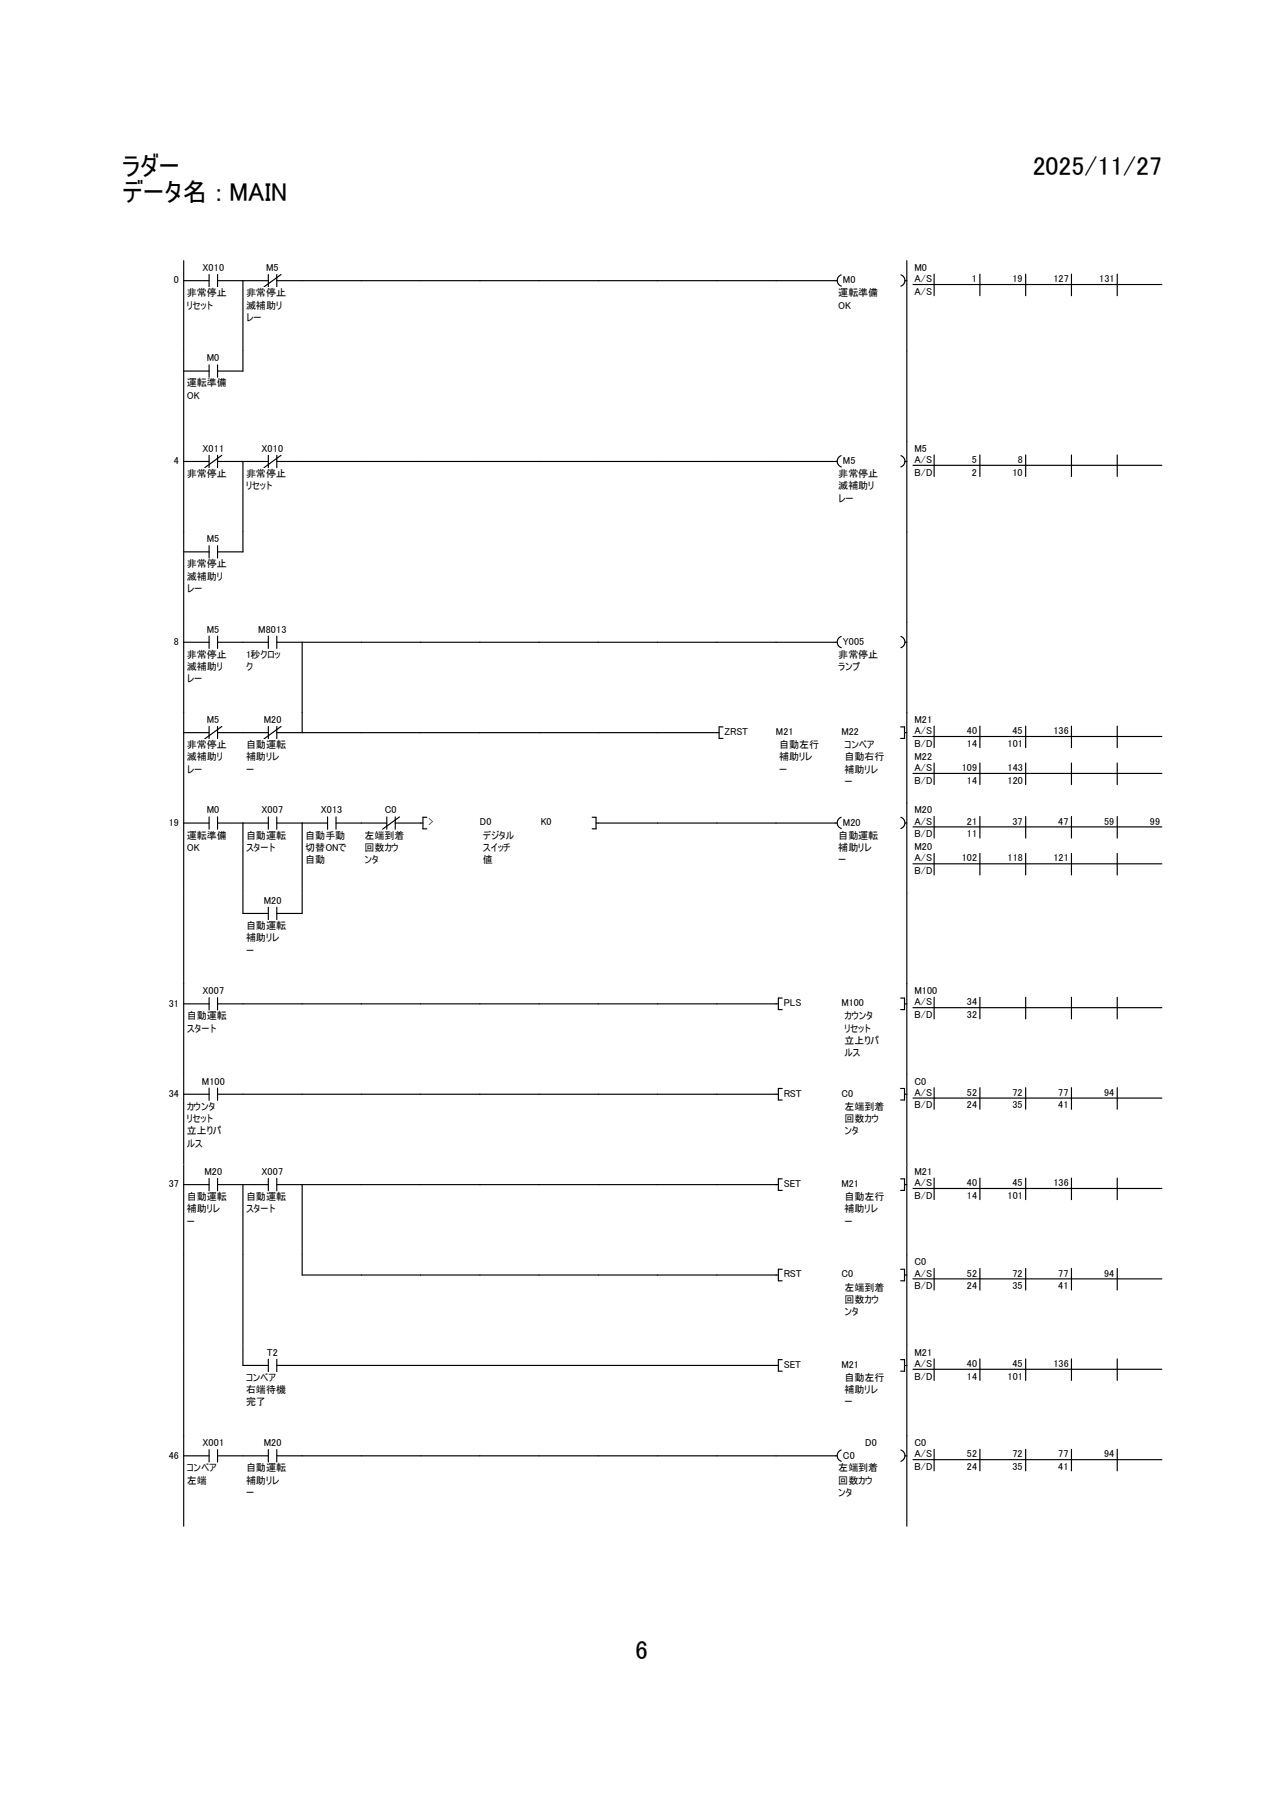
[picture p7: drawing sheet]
<svg xmlns="http://www.w3.org/2000/svg" width="210mm" height="297mm" viewBox="0 0 210 297" stroke-linecap="round" stroke-linejoin="round" font-family="sans-serif">
<path d="M20 42.6h170v220.1h-170z" fill-rule="evenodd" fill="#fff" stroke="#fff" stroke-width=".19"/>
<g fill="#fff">
<path d="M20 42.7h116.7v14.7h-116.7z" fill-rule="evenodd"/>
<path d="M136.7 42.7h11.6v14.7h-11.6zM28.4 44.9h1.4v1.7h-1.4z" fill-rule="evenodd"/>
</g>
<path d="M33.1 42.9h3.6v1.6h-3.6z" fill="#fff"/>
<path d="M30 45.9h4.2M34.2 44.9v2M35.6 45.9h4.1M35.6 44.9v2" fill="none" stroke="#000" stroke-width=".19"/>
<g fill="#fff">
<path d="M30.6 47h6.5v1.6h-6.5z"/>
<path d="M30.6 49.1h4.3v1.6h-4.3z"/>
</g>
<path d="M30 42.6v14.8" fill="none" stroke="#000" stroke-width=".19"/>
<path d="M43.5 42.9h2.1v1.6h-2.1z" fill="#fff"/>
<path d="M39.7 45.9h4.2M43.9 44.9v2M45.3 45.9h4.1M45.3 44.9v2M46 44.9l-2.8 2" fill="none" stroke="#000" stroke-width=".19"/>
<g fill="#fff">
<path d="M40.3 47h6.5v1.6h-6.5z"/>
<path d="M40.3 49.1h5.8v1.6h-5.8z"/>
<path d="M40.3 51.1h2.5v1.6h-2.5z"/>
</g>
<path d="M39.7 45.9v11.5M49.4 45.9h87.5M137.6 45a.97 .97 0 0 0-.7 .9 .97 .97 0 0 0 .7 .9" fill="none" stroke="#000" stroke-width=".19"/>
<path d="M137.9 44.9h2.1v1.7h-2.1z" fill="#fff"/>
<path d="M147.4 45a.97 .97 0 0 1 .6 .9 .97 .97 0 0 1-.7 .9M148 45.9h.3" fill="none" stroke="#000" stroke-width=".19"/>
<g fill="#fff">
<path d="M137.1 47h6.6v1.6h-6.6z"/>
<path d="M137.1 49.1h2.1v1.6h-2.1z"/>
</g>
<path d="M148.3 42.6v14.8" fill="none" stroke="#000" stroke-width=".19"/>
<g fill="#fff">
<path d="M149.4 42.6h40.6v6.1h-40.6z"/>
<path d="M149.6 42.9h2v1.6h-2z"/>
<path d="M149.6 44.7h2.8v1.7h-2.8z"/>
<path d="M159 44.7h1.3v1.7h-1.3z"/>
<path d="M165.6 44.7h2.2v1.7h-2.2z"/>
<path d="M172.3 44.7h3v1.7h-3z"/>
<path d="M179.8 44.7h3v1.7h-3z"/>
<path d="M149.6 46.8h2.8v1.6h-2.8z"/>
</g>
<path d="M149.3 46.5h40.7M152.8 44.8v3.6M160.3 44.8v3.6M167.8 44.8v3.6M175.2 44.8v3.6M182.7 44.8v3.6" fill="none" stroke="#000" stroke-width=".19"/>
<g fill="#fff">
<path d="M20 57.4h116.7v14.8h-116.7z" fill-rule="evenodd"/>
<path d="M136.7 57.4h11.6v14.8h-11.6zM33.8 57.7h2.1v1.6h-2.1z" fill-rule="evenodd"/>
</g>
<path d="M34.2 59.7v2M35.6 59.7v2M30 60.7h4.2M35.6 60.7h4.1" fill="none" stroke="#000" stroke-width=".19"/>
<g fill="#fff">
<path d="M30.6 61.8h6.5v1.6h-6.5z"/>
<path d="M30.6 63.8h2.1v1.6h-2.1z"/>
</g>
<path d="M30 57.4v14.8M39.7 57.4v3.3M148.3 57.4v14.8" fill="none" stroke="#000" stroke-width=".19"/>
<g fill="#fff">
<path d="M20 72.2h116.7v14.8h-116.7z" fill-rule="evenodd"/>
<path d="M136.7 72.2h11.6v14.8h-11.6zM28.4 74.5h1.4v1.6h-1.4z" fill-rule="evenodd"/>
</g>
<path d="M33.1 72.5h3.6v1.6h-3.6z" fill="#fff"/>
<path d="M30 75.5h4.2M34.2 74.5v2M35.6 75.5h4.1M35.6 74.5v2M36.3 74.5l-2.8 2" fill="none" stroke="#000" stroke-width=".19"/>
<path d="M30.6 76.6h6.5v1.6h-6.5z" fill="#fff"/>
<path d="M30 72.2v14.8" fill="none" stroke="#000" stroke-width=".19"/>
<path d="M42.8 72.5h3.5v1.6h-3.5z" fill="#fff"/>
<path d="M39.7 75.5h4.2M43.9 74.5v2M45.3 75.5h4.1M45.3 74.5v2M46 74.5l-2.8 2" fill="none" stroke="#000" stroke-width=".19"/>
<g fill="#fff">
<path d="M40.3 76.6h6.5v1.6h-6.5z"/>
<path d="M40.3 78.6h4.3v1.6h-4.3z"/>
</g>
<path d="M39.7 75.5v11.5M49.4 75.5h87.5M137.6 74.5a.97 .97 0 0 0-.7 1 .97 .97 0 0 0 .7 .9" fill="none" stroke="#000" stroke-width=".19"/>
<path d="M137.9 74.5h2.1v1.6h-2.1z" fill="#fff"/>
<path d="M147.4 74.5a.97 .97 0 0 1 .6 1 .97 .97 0 0 1-.7 .9M148 75.5h.3" fill="none" stroke="#000" stroke-width=".19"/>
<g fill="#fff">
<path d="M137.1 76.6h6.6v1.6h-6.6z"/>
<path d="M137.1 78.6h5.9v1.6h-5.9z"/>
<path d="M137.1 80.6h2.6v1.7h-2.6z"/>
</g>
<path d="M148.3 72.2v14.8" fill="none" stroke="#000" stroke-width=".19"/>
<g fill="#fff">
<path d="M149.4 72.2h40.6v6h-40.6z"/>
<path d="M149.6 72.5h2v1.6h-2z"/>
<path d="M149.6 74.3h2.8v1.6h-2.8z"/>
<path d="M159 74.3h1.3v1.6h-1.3z"/>
<path d="M166.5 74.3h1.3v1.6h-1.3z"/>
<path d="M149.6 76.4h2.9v1.6h-2.9z"/>
<path d="M159 76.4h1.3v1.6h-1.3z"/>
<path d="M165.6 76.4h2.2v1.6h-2.2z"/>
</g>
<path d="M149.3 76.1h40.7M152.8 74.4v3.5M160.3 74.4v3.5M167.8 74.4v3.5M175.2 74.4v3.5M182.7 74.4v3.5" fill="none" stroke="#000" stroke-width=".19"/>
<g fill="#fff">
<path d="M20 87h116.7v14.8h-116.7z" fill-rule="evenodd"/>
<path d="M136.7 87h11.6v14.8h-11.6zM33.8 87.2h2.1v1.7h-2.1z" fill-rule="evenodd"/>
</g>
<path d="M30 90.3h4.2M34.2 89.3v2M35.6 90.3h4.1M35.6 89.3v2" fill="none" stroke="#000" stroke-width=".19"/>
<g fill="#fff">
<path d="M30.6 91.4h6.5v1.6h-6.5z"/>
<path d="M30.6 93.4h5.8v1.6h-5.8z"/>
<path d="M30.6 95.4h2.5v1.6h-2.5z"/>
</g>
<path d="M30 87v14.8M39.7 87v3.3M148.3 87v14.8" fill="none" stroke="#000" stroke-width=".19"/>
<g fill="#fff">
<path d="M20 101.8h116.7v14.8h-116.7z" fill-rule="evenodd"/>
<path d="M136.7 101.8h11.6v14.8h-11.6zM28.4 104.1h1.4v1.6h-1.4z" fill-rule="evenodd"/>
</g>
<path d="M33.8 102h2.1v1.7h-2.1z" fill="#fff"/>
<path d="M30 105h4.2M34.2 104v2.1M35.6 105h4.1M35.6 104v2.1" fill="none" stroke="#000" stroke-width=".19"/>
<g fill="#fff">
<path d="M30.6 106.2h6.5v1.6h-6.5z"/>
<path d="M30.6 108.2h5.8v1.6h-5.8z"/>
<path d="M30.6 110.2h2.5v1.6h-2.5z"/>
</g>
<path d="M30 101.8v14.8" fill="none" stroke="#000" stroke-width=".19"/>
<path d="M42.2 102h4.7v1.7h-4.7z" fill="#fff"/>
<path d="M39.7 105h4.2M43.9 104v2.1M45.3 105h4.1M45.3 104v2.1" fill="none" stroke="#000" stroke-width=".19"/>
<g fill="#fff">
<path d="M40.3 106.2h5.5v1.6h-5.5z"/>
<path d="M40.3 108.2h1.1v1.6h-1.1z"/>
</g>
<path d="M136.9 105h-87.5v11.6M137.6 104.1a.97 .97 0 0 0-.7 .9 .97 .97 0 0 0 .7 .9" fill="none" stroke="#000" stroke-width=".19"/>
<path d="M137.9 104.1h3.5v1.6h-3.5z" fill="#fff"/>
<path d="M147.4 104.1a.97 .97 0 0 1 .6 .9 .97 .97 0 0 1-.7 .9M148 105h.3" fill="none" stroke="#000" stroke-width=".19"/>
<g fill="#fff">
<path d="M137.1 106.2h6.6v1.6h-6.6z"/>
<path d="M137.1 108.2h3.6v1.6h-3.6z"/>
</g>
<path d="M148.3 101.8v14.8" fill="none" stroke="#000" stroke-width=".19"/>
<g fill="#fff">
<path d="M20 116.6h97.3v14.8h-97.3z" fill-rule="evenodd"/>
<path d="M117.3 116.6h31v14.8h-31zM33.8 116.8h2.1v1.6h-2.1z" fill-rule="evenodd"/>
</g>
<path d="M30 119.8h4.2M34.2 118.8v2M35.6 119.8h4.1M35.6 118.8v2M36.3 118.8l-2.8 2" fill="none" stroke="#000" stroke-width=".19"/>
<g fill="#fff">
<path d="M30.6 120.9h6.5v1.7h-6.5z"/>
<path d="M30.6 123h5.8v1.6h-5.8z"/>
<path d="M30.6 125h2.5v1.6h-2.5z"/>
</g>
<path d="M30 116.6v14.7" fill="none" stroke="#000" stroke-width=".19"/>
<path d="M43.1 116.8h3v1.6h-3z" fill="#fff"/>
<path d="M39.7 119.8h4.2M43.9 118.8v2M45.3 119.8h4.1M45.3 118.8v2M46 118.8l-2.8 2" fill="none" stroke="#000" stroke-width=".19"/>
<g fill="#fff">
<path d="M40.3 120.9h6.5v1.7h-6.5z"/>
<path d="M40.3 123h5.4v1.6h-5.4z"/>
<path d="M40.3 125h1.3v1.6h-1.3z"/>
</g>
<path d="M49.4 116.6v3.2h68.2M118.3 118.9h-.7v1.9h.7" fill="none" stroke="#000" stroke-width=".19"/>
<g fill="#fff">
<path d="M118.5 118.8h3.9v1.6h-3.9z"/>
<path d="M126.9 118.8h2.9v1.6h-2.9z"/>
<path d="M127.4 120.9h6.6v1.7h-6.6z"/>
<path d="M127.4 123h5.4v1.6h-5.4z"/>
<path d="M127.4 125h1.4v1.6h-1.4z"/>
<path d="M137.6 118.8h2.9v1.6h-2.9z"/>
<path d="M138.1 120.9h4.9v1.7h-4.9z"/>
<path d="M138.1 123h6.6v1.6h-6.6z"/>
<path d="M138.1 125h5.5v1.6h-5.5z"/>
<path d="M138.1 127h1.4v1.6h-1.4z"/>
</g>
<path d="M147.3 118.9h.6v1.9h-.6M147.9 119.8h.4M148.3 116.6v14.7" fill="none" stroke="#000" stroke-width=".19"/>
<g fill="#fff">
<path d="M149.4 116.5h40.6v12.2h-40.6z"/>
<path d="M149.6 116.8h2.9v1.6h-2.9z"/>
<path d="M149.6 118.6h2.8v1.7h-2.8z"/>
<path d="M158.2 118.6h2.2v1.7h-2.2z"/>
<path d="M165.6 118.6h2.2v1.7h-2.2z"/>
<path d="M172.3 118.6h3v1.7h-3z"/>
<path d="M149.6 120.7h2.9v1.6h-2.9z"/>
<path d="M158.2 120.7h2.2v1.6h-2.2z"/>
<path d="M164.8 120.7h3v1.6h-3z"/>
</g>
<path d="M152.8 118.8v3.5M160.3 118.8v3.5M167.8 118.8v3.5M175.2 118.8v3.5M182.7 118.8v3.5M149.3 120.5h40.7" fill="none" stroke="#000" stroke-width=".19"/>
<g fill="#fff">
<path d="M149.4 122.6h40.6v6.1h-40.6z"/>
<path d="M149.6 122.9h2.9v1.6h-2.9z"/>
<path d="M149.6 124.7h2.8v1.6h-2.8z"/>
<path d="M157.3 124.7h3.1v1.6h-3.1z"/>
<path d="M164.8 124.7h3v1.6h-3z"/>
<path d="M149.6 126.7h2.9v1.7h-2.9z"/>
<path d="M158.2 126.7h2.2v1.7h-2.2z"/>
<path d="M164.8 126.7h3v1.7h-3z"/>
</g>
<path d="M149.3 126.5h40.7M152.8 124.8v3.5M160.3 124.8v3.5M167.8 124.8v3.5M175.2 124.8v3.5M182.7 124.8v3.5" fill="none" stroke="#000" stroke-width=".19"/>
<g fill="#fff">
<path d="M20 131.4h116.7v14.7h-116.7z" fill-rule="evenodd"/>
<path d="M136.7 131.4h11.6v14.7h-11.6zM27.6 133.6h2.2v1.7h-2.2z" fill-rule="evenodd"/>
</g>
<path d="M33.8 131.6h2.1v1.6h-2.1z" fill="#fff"/>
<path d="M30 134.6h4.2M34.2 133.6v2M35.6 134.6h4.1M35.6 133.6v2" fill="none" stroke="#000" stroke-width=".19"/>
<g fill="#fff">
<path d="M30.6 135.8h6.5v1.6h-6.5z"/>
<path d="M30.6 137.8h2.1v1.6h-2.1z"/>
</g>
<path d="M30 131.3v14.8" fill="none" stroke="#000" stroke-width=".19"/>
<path d="M42.8 131.6h3.5v1.6h-3.5z" fill="#fff"/>
<path d="M39.7 134.6h4.2M43.9 133.6v2M45.3 134.6h4.1M45.3 133.6v2" fill="none" stroke="#000" stroke-width=".19"/>
<g fill="#fff">
<path d="M40.3 135.8h6.5v1.6h-6.5z"/>
<path d="M40.3 137.8h4.8v1.6h-4.8z"/>
</g>
<path d="M39.7 134.6v11.5" fill="none" stroke="#000" stroke-width=".19"/>
<path d="M52.5 131.6h3.5v1.6h-3.5z" fill="#fff"/>
<path d="M49.4 134.6h4.2M53.6 133.6v2M55 134.6h4.1M55 133.6v2" fill="none" stroke="#000" stroke-width=".19"/>
<g fill="#fff">
<path d="M49.9 135.8h6.6v1.6h-6.6z"/>
<path d="M49.9 137.8h6.7v1.6h-6.7z"/>
<path d="M49.9 139.8h3.3v1.6h-3.3z"/>
</g>
<path d="M49.4 134.6v11.5" fill="none" stroke="#000" stroke-width=".19"/>
<path d="M62.9 131.6h2v1.6h-2z" fill="#fff"/>
<path d="M59.1 134.6h4.2M63.3 133.6v2M64.6 134.6h4.2M64.6 133.6v2M65.3 133.6l-2.7 2" fill="none" stroke="#000" stroke-width=".19"/>
<g fill="#fff">
<path d="M59.6 135.8h6.6v1.6h-6.6z"/>
<path d="M59.6 137.8h5.6v1.6h-5.6z"/>
<path d="M59.6 139.8h2.3v1.6h-2.3z"/>
</g>
<path d="M68.8 134.6h.4M69.8 133.7h-.6v1.9h.6" fill="none" stroke="#000" stroke-width=".19"/>
<g fill="#fff">
<path d="M70.1 133.6h.8v1.6h-.8z"/>
<path d="M78.5 133.6h1.8v1.6h-1.8z"/>
<path d="M79 135.8h5.1v1.6h-5.1z"/>
<path d="M79 137.8h4.5v1.6h-4.5z"/>
<path d="M79 139.8h1.6v1.6h-1.6z"/>
<path d="M88.4 133.6h1.8v1.6h-1.8z"/>
</g>
<path d="M96.9 133.7h.6v1.9h-.6M97.5 134.6h39.4M137.6 133.7a.97 .97 0 0 0-.7 .9 .97 .97 0 0 0 .7 .9" fill="none" stroke="#000" stroke-width=".19"/>
<path d="M137.9 133.6h2.9v1.7h-2.9z" fill="#fff"/>
<path d="M147.4 133.7a.97 .97 0 0 1 .6 .9 .97 .97 0 0 1-.7 .9M148 134.6h.3" fill="none" stroke="#000" stroke-width=".19"/>
<g fill="#fff">
<path d="M137.1 135.8h6.6v1.6h-6.6z"/>
<path d="M137.1 137.8h5.4v1.6h-5.4z"/>
<path d="M137.1 139.8h1.4v1.6h-1.4z"/>
</g>
<path d="M148.3 131.3v14.8" fill="none" stroke="#000" stroke-width=".19"/>
<g fill="#fff">
<path d="M149.4 131.4h40.6v12h-40.6z"/>
<path d="M149.6 131.6h2.9v1.6h-2.9z"/>
<path d="M149.6 133.4h2.8v1.7h-2.8z"/>
<path d="M158.2 133.4h2.2v1.7h-2.2z"/>
<path d="M165.6 133.4h2.2v1.7h-2.2z"/>
<path d="M173.1 133.4h2.2v1.7h-2.2z"/>
<path d="M180.6 133.4h2.2v1.7h-2.2z"/>
<path d="M188.1 133.4h2.2v1.7h-2.2z"/>
<path d="M149.6 135.5h2.9v1.7h-2.9z"/>
<path d="M158.2 135.5h2.2v1.7h-2.2z"/>
</g>
<path d="M149.3 135.2h40.7M152.8 133.5v3.6M160.3 133.5v3.6M167.8 133.5v3.6M175.2 133.5v3.6M182.7 133.5v3.6" fill="none" stroke="#000" stroke-width=".19"/>
<g fill="#fff">
<path d="M149.6 137.6h2.9v1.7h-2.9z"/>
<path d="M149.6 139.4h2.8v1.7h-2.8z"/>
<path d="M157.3 139.4h3.1v1.7h-3.1z"/>
<path d="M164.8 139.4h3v1.7h-3z"/>
<path d="M172.3 139.4h3v1.7h-3z"/>
<path d="M149.6 141.5h2.9v1.7h-2.9z"/>
</g>
<path d="M152.8 139.6v3.5M160.3 139.6v3.5M167.8 139.6v3.5M175.2 139.6v3.5M182.7 139.6v3.5M149.3 141.3h40.7" fill="none" stroke="#000" stroke-width=".19"/>
<path d="M20 146.1h116.7v14.8h-116.7z" fill-rule="evenodd" fill="#fff"/>
<path d="M136.7 146.1h11.6v14.8h-11.6z" fill="#fff"/>
<path d="M30 146.1v14.8" fill="none" stroke="#000" stroke-width=".19"/>
<path d="M43.1 146.4h3v1.6h-3z" fill="#fff"/>
<path d="M39.7 149.4h4.2M43.9 148.4v2M45.3 149.4h4.1M45.3 148.4v2" fill="none" stroke="#000" stroke-width=".19"/>
<g fill="#fff">
<path d="M40.3 150.5h6.5v1.6h-6.5z"/>
<path d="M40.3 152.5h5.4v1.6h-5.4z"/>
<path d="M40.3 154.6h1.3v1.6h-1.3z"/>
</g>
<path d="M39.7 146.1v3.3M49.4 146.1v3.3M148.3 146.1v14.8" fill="none" stroke="#000" stroke-width=".19"/>
<path d="M20 160.9h128.3v14.8h-128.3z" fill-rule="evenodd" fill="#fff"/>
<g fill="#fff">
<path d="M27.6 163.2h2.2v1.6h-2.2z"/>
<path d="M33.1 161.2h3.6v1.6h-3.6z"/>
</g>
<path d="M30 164.2h4.2M34.2 163.2v2M35.6 164.2h4.1M35.6 163.2v2" fill="none" stroke="#000" stroke-width=".19"/>
<g fill="#fff">
<path d="M30.6 165.3h6.5v1.6h-6.5z"/>
<path d="M30.6 167.3h4.8v1.7h-4.8z"/>
</g>
<path d="M30 160.9v14.8M39.7 164.2h87.6M127.9 163.2h-.6v1.9h.6" fill="none" stroke="#000" stroke-width=".19"/>
<g fill="#fff">
<path d="M128.2 163.2h2.9v1.6h-2.9z"/>
<path d="M137.6 163.2h3.7v1.6h-3.7z"/>
<path d="M138.1 165.3h4.7v1.6h-4.7z"/>
<path d="M138.1 167.3h4.4v1.7h-4.4z"/>
<path d="M138.1 169.3h5.7v1.6h-5.7z"/>
<path d="M138.1 171.4h2.6v1.6h-2.6z"/>
</g>
<path d="M147.3 163.2h.6v1.9h-.6M147.9 164.2h.4M148.3 160.9v14.8" fill="none" stroke="#000" stroke-width=".19"/>
<g fill="#fff">
<path d="M149.4 160.9h40.6v6.1h-40.6z"/>
<path d="M149.6 161.2h3.7v1.6h-3.7z"/>
<path d="M149.6 163h2.8v1.6h-2.8z"/>
<path d="M158.2 163h2.2v1.6h-2.2z"/>
<path d="M149.6 165.1h2.9v1.6h-2.9z"/>
<path d="M158.2 165.1h2.2v1.6h-2.2z"/>
</g>
<path d="M149.3 164.8h40.7M152.8 163.1v3.5M160.3 163.1v3.5M167.8 163.1v3.5M175.2 163.1v3.5M182.7 163.1v3.5" fill="none" stroke="#000" stroke-width=".19"/>
<path d="M20 175.7h128.3v14.8h-128.3z" fill-rule="evenodd" fill="#fff"/>
<g fill="#fff">
<path d="M27.6 178h2.2v1.6h-2.2z"/>
<path d="M33 175.9h3.8v1.7h-3.8z"/>
</g>
<path d="M30 179h4.2M34.2 178v2M35.6 179h4.1M35.6 178v2" fill="none" stroke="#000" stroke-width=".19"/>
<g fill="#fff">
<path d="M30.6 180.1h4.6v1.6h-4.6z"/>
<path d="M30.6 182.1h4.3v1.6h-4.3z"/>
<path d="M30.6 184.1h5.6v1.6h-5.6z"/>
<path d="M30.6 186.1h2.5v1.6h-2.5z"/>
</g>
<path d="M30 175.7v14.8M39.7 179h87.6M127.9 178h-.6v1.9h.6" fill="none" stroke="#000" stroke-width=".19"/>
<g fill="#fff">
<path d="M128.2 178h2.9v1.6h-2.9z"/>
<path d="M137.6 178h1.9v1.6h-1.9z"/>
<path d="M138.1 180.1h6.6v1.6h-6.6z"/>
<path d="M138.1 182.1h5.7v1.6h-5.7z"/>
<path d="M138.1 184.1h2.4v1.6h-2.4z"/>
</g>
<path d="M147.3 178h.6v1.9h-.6M147.9 179h.4M148.3 175.7v14.8" fill="none" stroke="#000" stroke-width=".19"/>
<g fill="#fff">
<path d="M149.4 175.7h40.6v6h-40.6z"/>
<path d="M149.6 175.9h1.9v1.7h-1.9z"/>
<path d="M149.6 177.8h2.8v1.6h-2.8z"/>
<path d="M158.2 177.8h2.2v1.6h-2.2z"/>
<path d="M165.6 177.8h2.2v1.6h-2.2z"/>
<path d="M173.1 177.8h2.2v1.6h-2.2z"/>
<path d="M180.6 177.8h2.2v1.6h-2.2z"/>
<path d="M149.6 179.8h2.9v1.7h-2.9z"/>
<path d="M158.2 179.8h2.2v1.7h-2.2z"/>
<path d="M165.6 179.8h2.2v1.7h-2.2z"/>
<path d="M173.1 179.8h2.2v1.7h-2.2z"/>
</g>
<path d="M149.3 179.6h40.7M152.8 177.9v3.5M160.3 177.9v3.5M167.8 177.9v3.5M175.2 177.9v3.5M182.7 177.9v3.5" fill="none" stroke="#000" stroke-width=".19"/>
<path d="M20 190.5h128.3v14.8h-128.3z" fill-rule="evenodd" fill="#fff"/>
<g fill="#fff">
<path d="M27.6 192.7h2.2v1.7h-2.2z"/>
<path d="M33.4 190.7h3v1.7h-3z"/>
</g>
<path d="M30 193.7h4.2M34.2 192.7v2.1M35.6 193.7h4.1M35.6 192.7v2.1" fill="none" stroke="#000" stroke-width=".19"/>
<g fill="#fff">
<path d="M30.6 194.9h6.5v1.6h-6.5z"/>
<path d="M30.6 196.9h5.4v1.6h-5.4z"/>
<path d="M30.6 198.9h1.3v1.6h-1.3z"/>
</g>
<path d="M30 190.5v14.8" fill="none" stroke="#000" stroke-width=".19"/>
<path d="M42.8 190.7h3.5v1.7h-3.5z" fill="#fff"/>
<path d="M39.7 193.7h4.2M43.9 192.7v2.1M45.3 193.7h4.1M45.3 192.7v2.1" fill="none" stroke="#000" stroke-width=".19"/>
<g fill="#fff">
<path d="M40.3 194.9h6.5v1.6h-6.5z"/>
<path d="M40.3 196.9h4.8v1.6h-4.8z"/>
</g>
<path d="M39.7 193.7v11.6M127.3 193.7h-77.9v11.6M127.9 192.8h-.6v1.9h.6" fill="none" stroke="#000" stroke-width=".19"/>
<g fill="#fff">
<path d="M128.2 192.7h2.9v1.7h-2.9z"/>
<path d="M137.6 192.7h2.9v1.7h-2.9z"/>
<path d="M138.1 194.9h6.6v1.6h-6.6z"/>
<path d="M138.1 196.9h5.5v1.6h-5.5z"/>
<path d="M138.1 198.9h1.4v1.6h-1.4z"/>
</g>
<path d="M147.3 192.8h.6v1.9h-.6M147.9 193.7h.4M148.3 190.5v14.8" fill="none" stroke="#000" stroke-width=".19"/>
<g fill="#fff">
<path d="M149.4 190.5h40.6v6h-40.6z"/>
<path d="M149.6 190.7h2.9v1.7h-2.9z"/>
<path d="M149.6 192.6h2.8v1.6h-2.8z"/>
<path d="M158.2 192.6h2.2v1.6h-2.2z"/>
<path d="M165.6 192.6h2.2v1.6h-2.2z"/>
<path d="M172.3 192.6h3v1.6h-3z"/>
<path d="M149.6 194.6h2.9v1.7h-2.9z"/>
<path d="M158.2 194.6h2.2v1.7h-2.2z"/>
<path d="M164.8 194.6h3v1.7h-3z"/>
</g>
<path d="M149.3 194.4h40.7M152.8 192.7v3.5M160.3 192.7v3.5M167.8 192.7v3.5M175.2 192.7v3.5M182.7 192.7v3.5" fill="none" stroke="#000" stroke-width=".19"/>
<path d="M20 205.3h128.3v14.7h-128.3z" fill-rule="evenodd" fill="#fff"/>
<path d="M30 205.3v14.7M39.7 205.3v14.7M49.4 205.3v3.2h77.9M127.9 207.6h-.6v1.9h.6" fill="none" stroke="#000" stroke-width=".19"/>
<g fill="#fff">
<path d="M128.2 207.5h2.9v1.6h-2.9z"/>
<path d="M137.6 207.5h1.9v1.6h-1.9z"/>
<path d="M138.1 209.7h6.6v1.6h-6.6z"/>
<path d="M138.1 211.7h5.7v1.6h-5.7z"/>
<path d="M138.1 213.7h2.4v1.6h-2.4z"/>
</g>
<path d="M147.3 207.6h.6v1.9h-.6M147.9 208.5h.4M148.3 205.3v14.7" fill="none" stroke="#000" stroke-width=".19"/>
<g fill="#fff">
<path d="M149.4 205.3h40.6v6h-40.6z"/>
<path d="M149.6 205.5h1.9v1.7h-1.9z"/>
<path d="M149.6 207.3h2.8v1.7h-2.8z"/>
<path d="M158.2 207.3h2.2v1.7h-2.2z"/>
<path d="M165.6 207.3h2.2v1.7h-2.2z"/>
<path d="M173.1 207.3h2.2v1.7h-2.2z"/>
<path d="M180.6 207.3h2.2v1.7h-2.2z"/>
<path d="M149.6 209.4h2.9v1.7h-2.9z"/>
<path d="M158.2 209.4h2.2v1.7h-2.2z"/>
<path d="M165.6 209.4h2.2v1.7h-2.2z"/>
<path d="M173.1 209.4h2.2v1.7h-2.2z"/>
</g>
<path d="M149.3 209.2h40.7M152.8 207.5v3.5M160.3 207.5v3.5M167.8 207.5v3.5M175.2 207.5v3.5M182.7 207.5v3.5" fill="none" stroke="#000" stroke-width=".19"/>
<path d="M20 220h128.3v14.9h-128.3z" fill-rule="evenodd" fill="#fff"/>
<path d="M30 220v14.8" fill="none" stroke="#000" stroke-width=".19"/>
<path d="M43.6 220.3h1.9v1.7h-1.9z" fill="#fff"/>
<path d="M39.7 223.3h4.2M43.9 222.3v2M45.3 223.3h4.1M45.3 222.3v2" fill="none" stroke="#000" stroke-width=".19"/>
<g fill="#fff">
<path d="M40.3 224.5h4.8v1.6h-4.8z"/>
<path d="M40.3 226.5h6.5v1.6h-6.5z"/>
<path d="M40.3 228.5h3.3v1.6h-3.3z"/>
</g>
<path d="M39.7 220v3.3M49.4 223.3h77.9M127.9 222.4h-.6v1.9h.6" fill="none" stroke="#000" stroke-width=".19"/>
<g fill="#fff">
<path d="M128.2 222.3h2.9v1.6h-2.9z"/>
<path d="M137.6 222.3h2.9v1.6h-2.9z"/>
<path d="M138.1 224.5h6.6v1.6h-6.6z"/>
<path d="M138.1 226.5h5.5v1.6h-5.5z"/>
<path d="M138.1 228.5h1.4v1.6h-1.4z"/>
</g>
<path d="M147.3 222.4h.6v1.9h-.6M147.9 223.3h.4M148.3 220v14.8" fill="none" stroke="#000" stroke-width=".19"/>
<g fill="#fff">
<path d="M149.4 220h40.6v6.1h-40.6z"/>
<path d="M149.6 220.3h2.9v1.7h-2.9z"/>
<path d="M149.6 222.1h2.8v1.7h-2.8z"/>
<path d="M158.2 222.1h2.2v1.7h-2.2z"/>
<path d="M165.6 222.1h2.2v1.7h-2.2z"/>
<path d="M172.3 222.1h3v1.7h-3z"/>
<path d="M149.6 224.2h2.9v1.6h-2.9z"/>
<path d="M158.2 224.2h2.2v1.6h-2.2z"/>
<path d="M164.8 224.2h3v1.6h-3z"/>
</g>
<path d="M149.3 223.9h40.7M152.8 222.2v3.6M160.3 222.2v3.6M167.8 222.2v3.6M175.2 222.2v3.6M182.7 222.2v3.6" fill="none" stroke="#000" stroke-width=".19"/>
<g fill="#fff">
<path d="M20 234.9h116.7v14.7h-116.7z" fill-rule="evenodd"/>
<path d="M136.7 234.9h11.6v14.7h-11.6zM27.6 237.1h2.2v1.7h-2.2z" fill-rule="evenodd"/>
</g>
<path d="M33.1 235.1h3.6v1.6h-3.6z" fill="#fff"/>
<path d="M30 238.1h4.2M34.2 237.1v2M35.6 238.1h4.1M35.6 237.1v2" fill="none" stroke="#000" stroke-width=".19"/>
<g fill="#fff">
<path d="M30.6 239.2h4.8v1.6h-4.8z"/>
<path d="M30.6 241.3h3.3v1.6h-3.3z"/>
</g>
<path d="M30 234.8v14.8" fill="none" stroke="#000" stroke-width=".19"/>
<path d="M43.1 235.1h3v1.6h-3z" fill="#fff"/>
<path d="M39.7 238.1h4.2M43.9 237.1v2M45.3 238.1h4.1M45.3 237.1v2" fill="none" stroke="#000" stroke-width=".19"/>
<g fill="#fff">
<path d="M40.3 239.2h6.5v1.6h-6.5z"/>
<path d="M40.3 241.3h5.4v1.6h-5.4z"/>
<path d="M40.3 243.2h1.3v1.7h-1.3z"/>
</g>
<path d="M49.4 238.1h87.5M137.6 237.2a.97 .97 0 0 0-.7 .9 .97 .97 0 0 0 .7 .9" fill="none" stroke="#000" stroke-width=".19"/>
<g fill="#fff">
<path d="M141.5 235.1h1.9v1.6h-1.9z"/>
<path d="M137.9 237.1h1.9v1.7h-1.9z"/>
</g>
<path d="M147.4 237.2a.97 .97 0 0 1 .6 .9 .97 .97 0 0 1-.7 .9M148 238.1h.3" fill="none" stroke="#000" stroke-width=".19"/>
<g fill="#fff">
<path d="M137.1 239.2h6.6v1.6h-6.6z"/>
<path d="M137.1 241.3h5.6v1.6h-5.6z"/>
<path d="M137.1 243.2h2.3v1.7h-2.3z"/>
</g>
<path d="M148.3 234.8v14.8" fill="none" stroke="#000" stroke-width=".19"/>
<g fill="#fff">
<path d="M149.4 234.8h40.6v6.1h-40.6z"/>
<path d="M149.6 235.1h1.9v1.6h-1.9z"/>
<path d="M149.6 236.9h2.8v1.6h-2.8z"/>
<path d="M158.2 236.9h2.2v1.6h-2.2z"/>
<path d="M165.6 236.9h2.2v1.6h-2.2z"/>
<path d="M173.1 236.9h2.2v1.6h-2.2z"/>
<path d="M180.6 236.9h2.2v1.6h-2.2z"/>
<path d="M149.6 239h2.9v1.6h-2.9z"/>
<path d="M158.2 239h2.2v1.6h-2.2z"/>
<path d="M165.6 239h2.2v1.6h-2.2z"/>
<path d="M173.1 239h2.2v1.6h-2.2z"/>
</g>
<path d="M149.3 238.7h40.7M152.8 237v3.6M160.3 237v3.6M167.8 237v3.6M175.2 237v3.6M182.7 237v3.6" fill="none" stroke="#000" stroke-width=".19"/>
<g fill="#fff">
<path d="M20 25h9.4v4.3h-9.4z"/>
<path d="M168.9 25h21.1v4.3h-21.1z"/>
<path d="M20 29.3h27v4.1h-27z"/>
<path d="M103.9 267.7h2.1v4.2h-2.1z"/>
</g>
<g font-size="4.2">
<text x="20" y="28.7">ラダー</text>
<text x="168.9" y="28.7">2025/11/27</text>
<text x="20" y="32.9">データ名 : MAIN</text>
<text x="103.9" y="271.4">6</text>
</g>
<g font-size="1.7">
<text x="28.4" y="46.4">0</text>
<text x="33.1" y="44.3">X010</text>
<text x="43.5" y="44.3">M5</text>
<text x="137.9" y="46.4">M0</text>
<text x="149.6" y="44.3">M0</text>
<text x="149.6" y="46.1">A/S</text>
<text x="159" y="46.1">1</text>
<text x="165.6" y="46.1">19</text>
<text x="172.3" y="46.1">127</text>
<text x="179.8" y="46.1">131</text>
<text x="149.6" y="48.2">A/S</text>
<text x="33.8" y="59.1">M0</text>
<text x="28.4" y="75.9">4</text>
<text x="33.1" y="73.9">X011</text>
<text x="42.8" y="73.9">X010</text>
<text x="137.9" y="75.9">M5</text>
<text x="149.6" y="73.9">M5</text>
<text x="149.6" y="75.7">A/S</text>
<text x="149.6" y="77.8">B/D</text>
<text x="159" y="75.7">5</text>
<text x="159" y="77.8">2</text>
<text x="165.6" y="77.8">10</text>
<text x="166.5" y="75.7">8</text>
<text x="33.8" y="88.7">M5</text>
<text x="28.4" y="105.5">8</text>
<text x="33.8" y="103.5">M5</text>
<text x="42.2" y="103.5">M8013</text>
<text x="137.9" y="105.5">Y005</text>
<text x="33.8" y="118.2">M5</text>
<text x="43.1" y="118.2">M20</text>
<text x="149.6" y="118.2">M21</text>
<text x="149.6" y="120.1">A/S</text>
<text x="149.6" y="122.1">B/D</text>
<text x="149.6" y="124.3">M22</text>
<text x="158.2" y="120.1">40</text>
<text x="158.2" y="122.1">14</text>
<text x="164.8" y="122.1">101</text>
<text x="165.6" y="120.1">45</text>
<text x="172.3" y="120.1">136</text>
<text x="149.6" y="126.1">A/S</text>
<text x="149.6" y="128.2">B/D</text>
<text x="157.3" y="126.1">109</text>
<text x="158.2" y="128.2">14</text>
<text x="164.8" y="126.1">143</text>
<text x="164.8" y="128.2">120</text>
<text x="27.6" y="135">19</text>
<text x="33.8" y="133">M0</text>
<text x="42.8" y="133">X007</text>
<text x="52.5" y="133">X013</text>
<text x="62.9" y="133">C0</text>
<text x="137.9" y="135">M20</text>
<text x="149.6" y="133">M20</text>
<text x="149.6" y="134.9">A/S</text>
<text x="149.6" y="136.9">B/D</text>
<text x="158.2" y="134.9">21</text>
<text x="158.2" y="136.9">11</text>
<text x="165.6" y="134.9">37</text>
<text x="173.1" y="134.9">47</text>
<text x="180.6" y="134.9">59</text>
<text x="188.1" y="134.9">99</text>
<text x="149.6" y="139.1">M20</text>
<text x="149.6" y="140.9">A/S</text>
<text x="149.6" y="143">B/D</text>
<text x="157.3" y="140.9">102</text>
<text x="164.8" y="140.9">118</text>
<text x="172.3" y="140.9">121</text>
<text x="43.1" y="147.8">M20</text>
<text x="27.6" y="164.6">31</text>
<text x="33.1" y="162.6">X007</text>
<text x="149.6" y="162.6">M100</text>
<text x="149.6" y="164.4">A/S</text>
<text x="149.6" y="166.5">B/D</text>
<text x="158.2" y="164.4">34</text>
<text x="158.2" y="166.5">32</text>
<text x="27.6" y="179.4">34</text>
<text x="33" y="177.4">M100</text>
<text x="149.6" y="177.4">C0</text>
<text x="149.6" y="179.2">A/S</text>
<text x="158.2" y="179.2">52</text>
<text x="165.6" y="179.2">72</text>
<text x="173.1" y="179.2">77</text>
<text x="180.6" y="179.2">94</text>
<text x="149.6" y="181.3">B/D</text>
<text x="158.2" y="181.3">24</text>
<text x="165.6" y="181.3">35</text>
<text x="173.1" y="181.3">41</text>
<text x="27.6" y="194.2">37</text>
<text x="33.4" y="192.2">M20</text>
<text x="42.8" y="192.2">X007</text>
<text x="149.6" y="192.2">M21</text>
<text x="149.6" y="194">A/S</text>
<text x="149.6" y="196.1">B/D</text>
<text x="158.2" y="194">40</text>
<text x="158.2" y="196.1">14</text>
<text x="164.8" y="196.1">101</text>
<text x="165.6" y="194">45</text>
<text x="172.3" y="194">136</text>
<text x="149.6" y="207">C0</text>
<text x="149.6" y="208.8">A/S</text>
<text x="158.2" y="208.8">52</text>
<text x="165.6" y="208.8">72</text>
<text x="173.1" y="208.8">77</text>
<text x="180.6" y="208.8">94</text>
<text x="149.6" y="210.9">B/D</text>
<text x="158.2" y="210.9">24</text>
<text x="165.6" y="210.9">35</text>
<text x="173.1" y="210.9">41</text>
<text x="43.6" y="221.7">T2</text>
<text x="149.6" y="221.7">M21</text>
<text x="149.6" y="223.6">A/S</text>
<text x="149.6" y="225.6">B/D</text>
<text x="158.2" y="223.6">40</text>
<text x="158.2" y="225.6">14</text>
<text x="164.8" y="225.6">101</text>
<text x="165.6" y="223.6">45</text>
<text x="172.3" y="223.6">136</text>
<text x="27.6" y="238.5">46</text>
<text x="33.1" y="236.5">X001</text>
<text x="43.1" y="236.5">M20</text>
<text x="137.9" y="238.5">C0</text>
<text x="141.5" y="236.5">D0</text>
<text x="149.6" y="236.5">C0</text>
<text x="149.6" y="238.3">A/S</text>
<text x="158.2" y="238.3">52</text>
<text x="165.6" y="238.3">72</text>
<text x="173.1" y="238.3">77</text>
<text x="180.6" y="238.3">94</text>
<text x="149.6" y="240.4">B/D</text>
<text x="158.2" y="240.4">24</text>
<text x="165.6" y="240.4">35</text>
<text x="173.1" y="240.4">41</text>
</g>
<g font-size="1.6">
<text x="30.6" y="48.4">非常停止</text>
<text x="30.6" y="50.5">リセット</text>
<text x="40.3" y="48.4">非常停止</text>
<text x="40.3" y="50.5">滅補助リ</text>
<text x="40.3" y="52.5">レー</text>
<text x="137.1" y="48.4">運転準備</text>
<text x="137.1" y="50.5">OK</text>
<text x="30.6" y="63.2">運転準備</text>
<text x="30.6" y="65.2">OK</text>
<text x="30.6" y="78">非常停止</text>
<text x="40.3" y="78">非常停止</text>
<text x="40.3" y="80">リセット</text>
<text x="137.1" y="78">非常停止</text>
<text x="137.1" y="80">滅補助リ</text>
<text x="137.1" y="82">レー</text>
<text x="30.6" y="92.8">非常停止</text>
<text x="30.6" y="94.8">滅補助リ</text>
<text x="30.6" y="96.8">レー</text>
<text x="30.6" y="107.6">非常停止</text>
<text x="40.3" y="107.6">1秒クロッ</text>
<text x="137.1" y="107.6">非常停止</text>
<text x="30.6" y="109.6">滅補助リ</text>
<text x="30.6" y="111.6">レー</text>
<text x="40.3" y="109.6">ク</text>
<text x="137.1" y="109.6">ランプ</text>
<text x="30.6" y="122.3">非常停止</text>
<text x="30.6" y="124.4">滅補助リ</text>
<text x="40.3" y="122.3">自動運転</text>
<text x="40.3" y="124.4">補助リレ</text>
<text x="118.5" y="120.2">ZRST</text>
<text x="126.9" y="120.2">M21</text>
<text x="127.4" y="122.3">自動左行</text>
<text x="127.4" y="124.4">補助リレ</text>
<text x="137.6" y="120.2">M22</text>
<text x="138.1" y="122.3">コンベア</text>
<text x="138.1" y="124.4">自動右行</text>
<text x="30.6" y="126.4">レー</text>
<text x="40.3" y="126.4">ー</text>
<text x="127.4" y="126.4">ー</text>
<text x="138.1" y="126.4">補助リレ</text>
<text x="138.1" y="128.4">ー</text>
<text x="30.6" y="137.2">運転準備</text>
<text x="40.3" y="137.2">自動運転</text>
<text x="49.9" y="137.2">自動手動</text>
<text x="59.6" y="137.2">左端到着</text>
<text x="70.1" y="135">&gt;</text>
<text x="78.5" y="135">D0</text>
<text x="79" y="137.2">デジタル</text>
<text x="88.4" y="135">K0</text>
<text x="137.1" y="137.2">自動運転</text>
<text x="30.6" y="139.1">OK</text>
<text x="40.3" y="139.1">スタート</text>
<text x="49.9" y="139.1">切替ONで</text>
<text x="49.9" y="141.2">自動</text>
<text x="59.6" y="139.1">回数カウ</text>
<text x="59.6" y="141.2">ンタ</text>
<text x="79" y="139.1">スイッチ</text>
<text x="79" y="141.2">値</text>
<text x="137.1" y="139.1">補助リレ</text>
<text x="137.1" y="141.2">ー</text>
<text x="40.3" y="151.9">自動運転</text>
<text x="40.3" y="153.9">補助リレ</text>
<text x="40.3" y="156">ー</text>
<text x="30.6" y="166.7">自動運転</text>
<text x="128.2" y="164.6">PLS</text>
<text x="137.6" y="164.6">M100</text>
<text x="138.1" y="166.7">カウンタ</text>
<text x="30.6" y="168.7">スタート</text>
<text x="138.1" y="168.7">リセット</text>
<text x="138.1" y="170.7">立上りパ</text>
<text x="138.1" y="172.8">ルス</text>
<text x="128.2" y="179.4">RST</text>
<text x="137.6" y="179.4">C0</text>
<text x="30.6" y="181.5">カウンタ</text>
<text x="30.6" y="183.5">リセット</text>
<text x="30.6" y="185.5">立上りパ</text>
<text x="138.1" y="181.5">左端到着</text>
<text x="138.1" y="183.5">回数カウ</text>
<text x="138.1" y="185.5">ンタ</text>
<text x="30.6" y="187.5">ルス</text>
<text x="30.6" y="196.3">自動運転</text>
<text x="40.3" y="196.3">自動運転</text>
<text x="128.2" y="194.1">SET</text>
<text x="137.6" y="194.1">M21</text>
<text x="138.1" y="196.3">自動左行</text>
<text x="30.6" y="198.3">補助リレ</text>
<text x="30.6" y="200.3">ー</text>
<text x="40.3" y="198.3">スタート</text>
<text x="138.1" y="198.3">補助リレ</text>
<text x="138.1" y="200.3">ー</text>
<text x="128.2" y="208.9">RST</text>
<text x="137.6" y="208.9">C0</text>
<text x="138.1" y="211.1">左端到着</text>
<text x="138.1" y="213.1">回数カウ</text>
<text x="138.1" y="215.1">ンタ</text>
<text x="40.3" y="225.8">コンベア</text>
<text x="40.3" y="227.9">右端待機</text>
<text x="128.2" y="223.7">SET</text>
<text x="137.6" y="223.7">M21</text>
<text x="138.1" y="225.8">自動左行</text>
<text x="138.1" y="227.9">補助リレ</text>
<text x="40.3" y="229.9">完了</text>
<text x="138.1" y="229.9">ー</text>
<text x="30.6" y="240.6">コンベア</text>
<text x="30.6" y="242.7">左端</text>
<text x="40.3" y="240.6">自動運転</text>
<text x="40.3" y="242.7">補助リレ</text>
<text x="40.3" y="244.6">ー</text>
<text x="137.1" y="240.6">左端到着</text>
<text x="137.1" y="242.7">回数カウ</text>
<text x="137.1" y="244.6">ンタ</text>
</g>
</svg>
